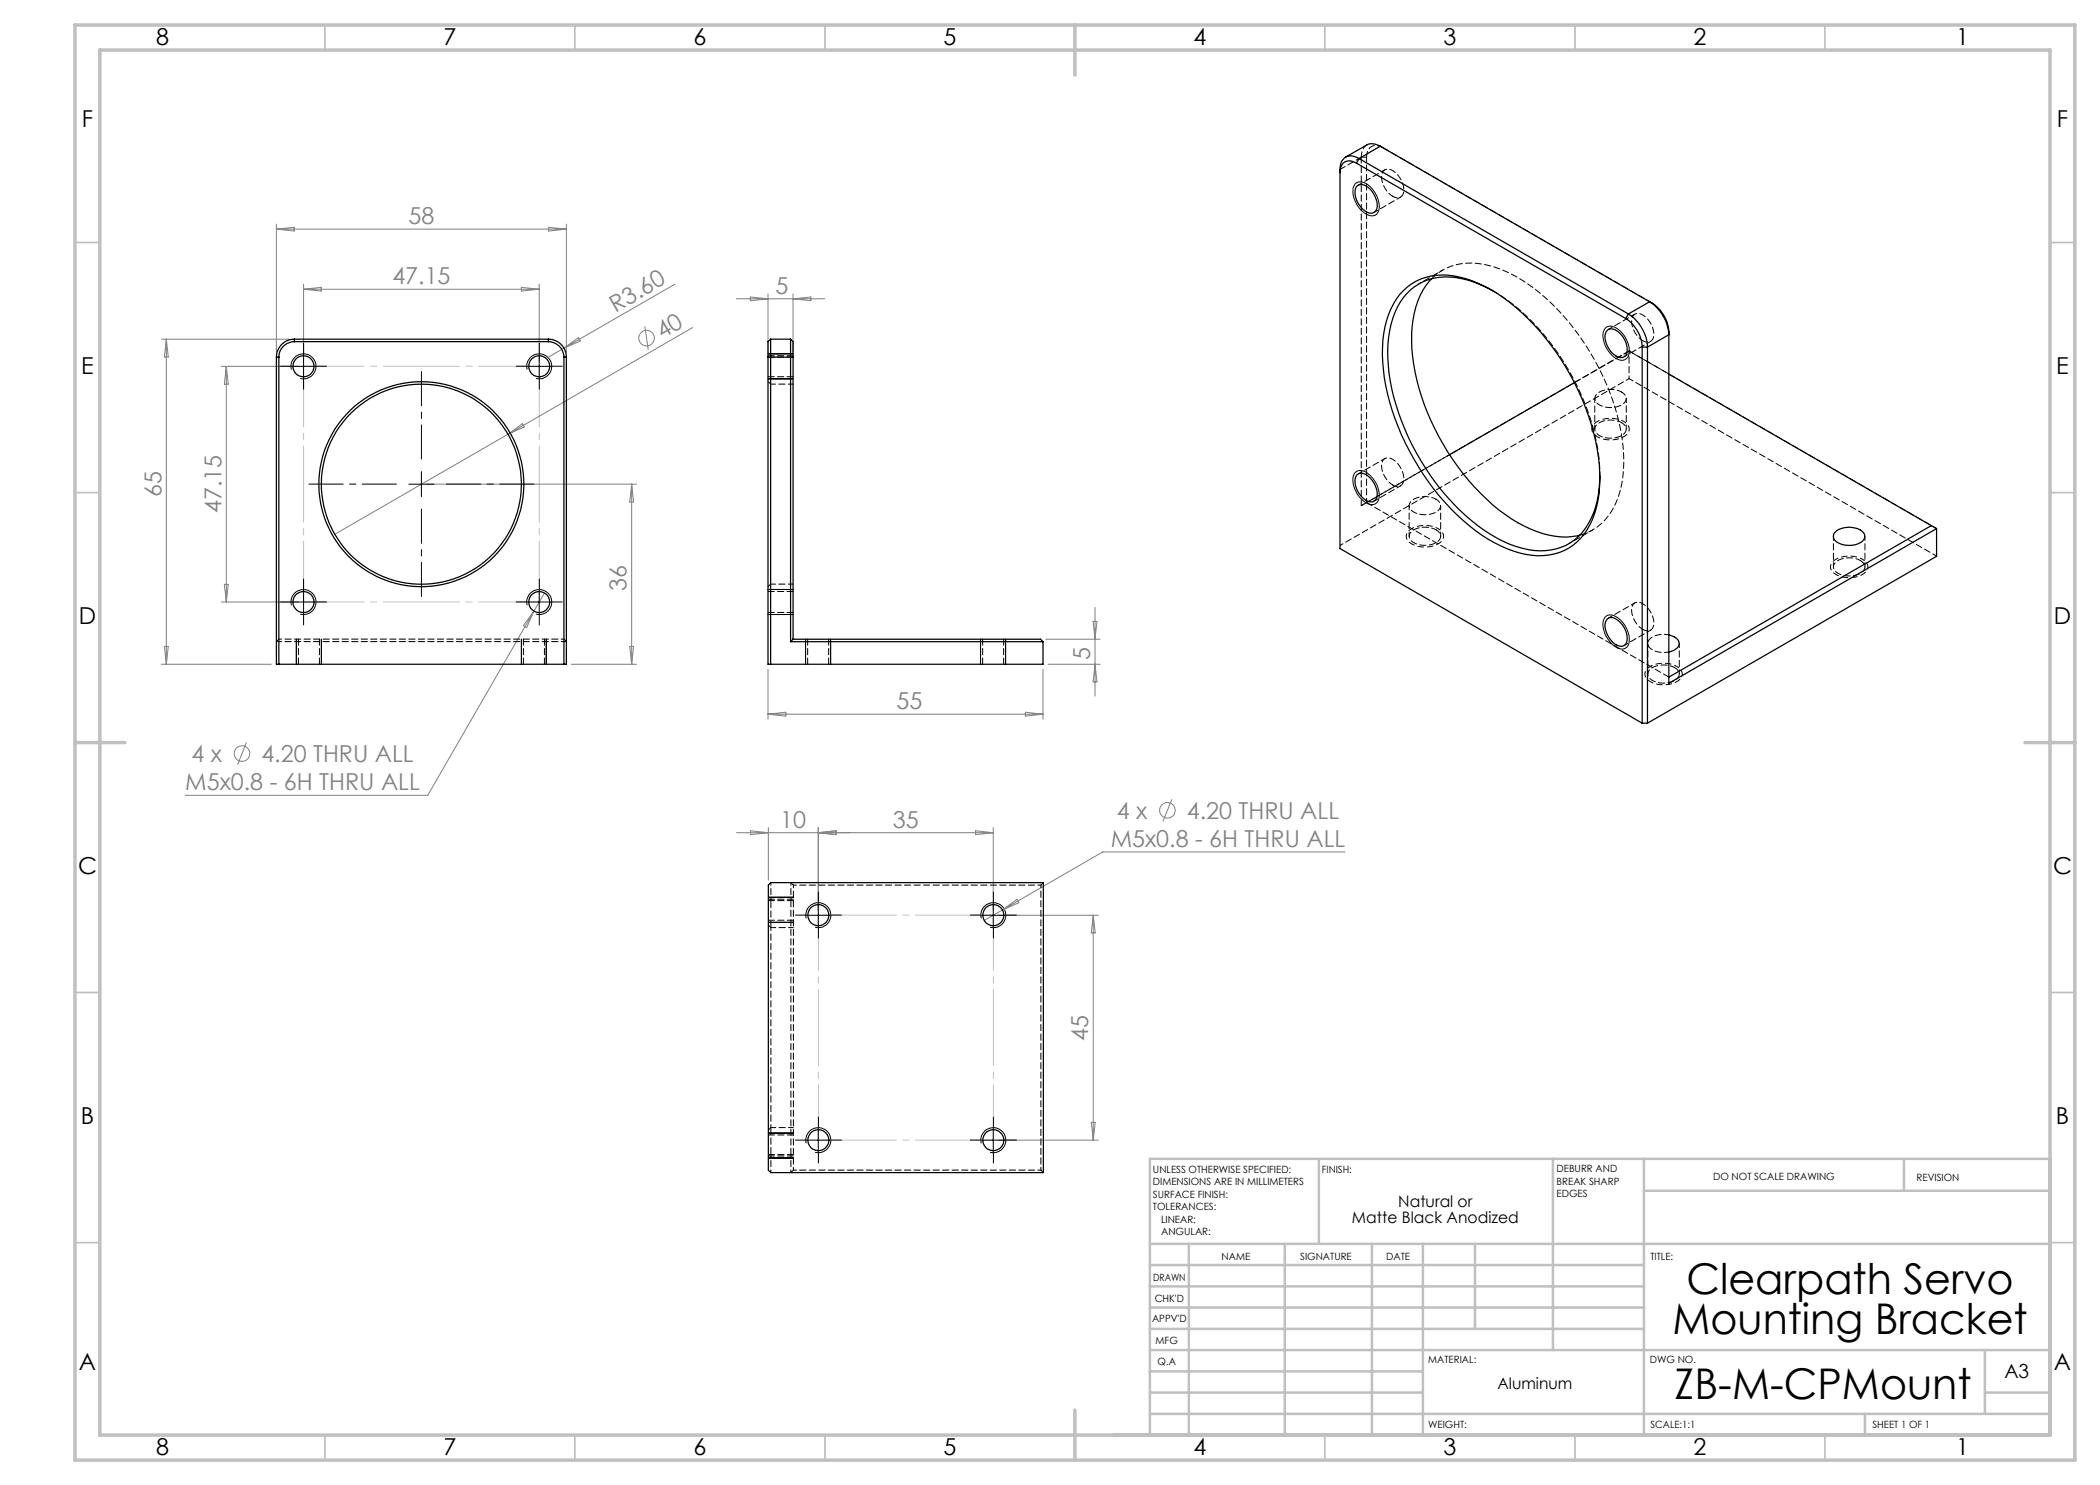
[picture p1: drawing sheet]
<svg xmlns="http://www.w3.org/2000/svg" width="420mm" height="297mm" viewBox="0 0 420 297" stroke-linecap="round" stroke-linejoin="round" font-family="sans-serif">
<g fill="none" stroke="#808080" stroke-width=".2">
<path d="M55.3 44.8v25.6M55.3 45.8h58M55.3 45.8l3.5-.3v.7zM60.7 56.8v15.5M60.7 57.9h47.1M60.7 57.9l3.5-.4v.7zM104.3 57.5l3.5 .4-3.5 .3zM107.8 56.8v15.5M109.7 45.5l3.6 .3-3.6 .4zM113.3 44.8v25.6M135 56.8l-22.2 12.8M147.2 59.8h17.8"/>
<path d="M150.1 59.4l3.5 .4-3.5 .3zM153.6 58.8v11.6M158.6 58.8v11.6M158.6 59.8l3.6-.4v.7zM32.3 67.8h25.6M33.3 67.8v65.1M33.3 67.8l.4 3.6h-.8zM44.3 73.3h15.4M45.3 73.3v47.1M45.3 73.3l.3 3.5h-.7zM112.8 69.6l-3.1 1.8M112.8 69.6l2.9-2.1 .4 .7z"/>
<path d="M129 65.3l.6 4.7M138.5 65.5l-36.9 21.4M85.3 96.8h42M101.6 86.9l-34.6 20M101.6 86.9l2.9-2.2 .3 .7zM126.3 96.8v36.1M126.3 96.8l.4 3.6h-.8zM44.9 116.9h.7l-.3 3.5zM108.9 118.6l-2.1 3.6M32.3 132.9h22M32.9 129.3h.8l-.4 3.6zM44.3 120.4h15.4"/>
<path d="M106.8 122.2l-21.3 36.9h-48.5M106.8 122.2l-1.5 3.3-.6-.4zM114.3 132.9h13M125.9 129.3h.8l-.4 3.6zM153.6 133.8v10M208.6 133.8v10M209.1 127.8h10.9M209.6 132.9h10.4M218.6 124.3h.8l-.4 3.5zM219 121.5v17.7M219 132.9l.4 3.5h-.8zM49.3 148.5l-1.8 4.4"/>
<path d="M153.6 142.8h55M153.6 142.8l3.6-.4v.8zM205.1 142.4l3.5 .4-3.5 .4zM234.4 159.8l-1.8 4.5M150.1 166.2l3.6 .3-3.6 .4zM153.7 165.5v10.5M163.7 166.5l3.5-.3v.7zM163.7 165.5v16.5M195.1 166.2l3.5 .3-3.5 .4zM198.6 166.5h-51.3M198.6 165.5v16.5M269 170.4h-48.4l-20.1 11.6"/>
<path d="M199.7 183.1h20M200.5 182l-3.7 2.1M200.5 182l2.9-2.1 .4 .6zM218.7 183.1v44.9M218.7 183.1l.3 3.5h-.7zM199.7 228h20M218.3 224.5h.7l-.3 3.5z"/>
<circle cx="129.3" cy="67.6" r="1.56"/>
<circle cx="48.4" cy="150.7" r="1.56"/>
<circle cx="233.5" cy="162.1" r="1.56"/>
</g>
<g fill="none" stroke="#000" stroke-width=".2">
<path d="M271.1 36.7a2.22 2.22 0 0 1 2.9 .6 5.1 5.1 0 0 1 1.6 5.1 1.67 1.67 0 0 1-2.7 .2 5.3 5.3 0 0 1-2.1-5.5zM58.2 73.3h5M58.3 73.9a2.5 2.5 0 0 1 2.2-3.1 2.5 2.5 0 0 1 2.7 2.7 2.5 2.5 0 0 1-3.2 2.2M60.7 70.8v5M105.3 73.3h5M105.4 73.9a2.49 2.49 0 0 1 2.2-3.1 2.49 2.49 0 0 1 2.7 2.7 2.49 2.49 0 0 1-3.1 2.2M107.8 70.8v5M153.6 70.8h5M153.6 75.8h5M321.1 65.6a2.18 2.18 0 0 1 3 .6 5.1 5.1 0 0 1 1.5 5.1 1.7 1.7 0 0 1-2.7 .2 5.6 5.6 0 0 1-2.3-5zM81.8 96.8h5M84.3 94.3v5"/>
<path d="M271.1 94.5a1.73 1.73 0 0 1 2.4 .1 5.5 5.5 0 0 1 2.3 5.1 1.47 1.47 0 0 1-2.3 1 5.3 5.3 0 0 1-2.7-5.8zM60.7 117.9v5M107.8 117.9v5M153.6 117.9h5M58.2 120.4h5M58.3 121.1a2.51 2.51 0 0 1 2.2-3.2 2.51 2.51 0 0 1 2.7 2.7 2.51 2.51 0 0 1-3.2 2.2M59.3 127.8v5.1M64.3 127.8v5.1M104.3 127.8v5.1M105.3 120.4h5M105.4 121.1a2.5 2.5 0 0 1 2.2-3.2 2.5 2.5 0 0 1 2.7 2.7 2.5 2.5 0 0 1-3.1 2.2M109.3 127.8v5.1"/>
<path d="M153.6 122.9h5M161.1 127.8v5.1M166.1 127.8v5.1M196.1 127.8v5.1M201.1 127.8v5.1M321.1 123.4a2.18 2.18 0 0 1 3 .6 5.1 5.1 0 0 1 1.5 5 1.67 1.67 0 0 1-2.7 .3 5.5 5.5 0 0 1-2.3-5.1zM153.7 179.5h5M153.7 184.5h5M161.1 183.1h5.1M161.3 183.7a2.5 2.5 0 0 1 2.1-3.2 2.5 2.5 0 0 1 2.8 2.8 2.5 2.5 0 0 1-3.2 2.2M163.7 180.5v5M196.1 183.1h5.1"/>
<path d="M196.3 183.7a2.5 2.5 0 0 1 2.1-3.2 2.5 2.5 0 0 1 2.8 2.8 2.5 2.5 0 0 1-3.2 2.2M198.6 180.5v5M153.7 226.6h5M153.7 231.6h5M161.1 228h5.1M161.3 228.7a2.5 2.5 0 0 1 2.2-3.1 2.5 2.5 0 0 1 2.7 2.7 2.5 2.5 0 0 1-3.2 2.2M163.7 225.5v5M196.1 228h5.1M196.3 228.7a2.5 2.5 0 0 1 2.2-3.1 2.5 2.5 0 0 1 2.7 2.7 2.5 2.5 0 0 1-3.2 2.2M198.6 225.5v5"/>
</g>
<path d="M324.8 84.3a5.5 5.5 0 0 0-6 .5 1.56 1.56 0 0 0 .7 2.6 5.5 5.5 0 0 0 5.9-.6 1.56 1.56 0 0 0-.6-2.5M287.6 105.7a5.5 5.5 0 0 0-6 .6 1.56 1.56 0 0 0 .7 2.5 5.5 5.5 0 0 0 6-.6 1.56 1.56 0 0 0-.7-2.5M372.5 111.8a5.5 5.5 0 0 0-6 .6 1.56 1.56 0 0 0 .7 2.5 5.5 5.5 0 0 0 6-.5 1.56 1.56 0 0 0-.7-2.6M335.4 133.3a5.5 5.5 0 0 0-6 .5 1.56 1.56 0 0 0 .7 2.5 5.5 5.5 0 0 0 6-.5 1.56 1.56 0 0 0-.7-2.5" fill="none" stroke="#000" stroke-width=".2" stroke-dasharray="1.3 .6" stroke-dashoffset=".7" stroke-linecap="butt"/>
<path d="M163.7 183h35M198.7 228h-35" fill="none" stroke="#c0c0c0" stroke-width=".2" stroke-dasharray="15.2 1.3 1.3 1.3" stroke-dashoffset="-.4"/>
<path d="M198.7 183v45M163.7 228v-45" fill="none" stroke="#c0c0c0" stroke-width=".2" stroke-dasharray="15.2 1.3 1.3 1.3" stroke-dashoffset="4.2"/>
<path d="M60.7 73.2v47.2M107.9 73.2h-47.2M60.7 120.4h47.2M107.9 120.4v-47.2" fill="none" stroke="#c0c0c0" stroke-width=".2" stroke-dasharray="15.2 1.3 1.3 1.3" stroke-dashoffset="3.1"/>
<g fill="none" stroke="#c0c0c0" stroke-width=".35">
<path d="M65 5v5M115 5v5M165 5v5M265 5v5M315 5v5M365 5v5M15 48.5h5M410 48.5h5M15 98.5h5M410 98.5h5M15 198.5h5M410 198.5h5"/>
<path d="M15 248.5h5M410 248.5h5M65 287v5M115 287v5M165 287v5M265 287v5M315 287v5M365 287v5"/>
</g>
<g fill="none" stroke="#c0c0c0" stroke-width=".5">
<path d="M263.8 231.8v17M310.6 231.8v38.2M328.8 231.8v55.2M328.8 238.2h81.2M380.8 231.8v6.4M410 231.8h-180v55.2M230 248.8h180M230 257.3h98.8M230 253h98.8M237.8 248.8v38.2M257 248.8v38.2M274.4 248.8v38.2"/>
<path d="M284.6 248.8v38.2M295 248.8v17M230 265.8h98.8M230 261.5h98.8M230 278.5h54.6M230 274.3h54.6M230 270h180M397 278.5h13M397 270v12.8M230 282.8h180M373 282.8v4.2"/>
</g>
<path d="M15 5h400v287h-400zM20 10h390v277h-390zM215 5v10M15 148.5h10M405 148.5h10M215 282v10" fill="none" stroke="#c0c0c0" stroke-width=".7"/>
<g fill="none" stroke="#000" stroke-width=".2" stroke-dasharray="15.2 1.3 1.3 1.3">
<path d="M58.2 73.2h-2.1M60.7 70.7v-2.1M60.7 75.7v2.1M63.2 73.2h2.1M105.4 73.2h-2.1M107.9 70.7v-2.1M107.9 75.7v2.1M110.4 73.2h2.1M60.7 117.9v-2.1M107.9 117.9v-2.1M58.2 120.4h-2.1M60.7 122.9v2.1"/>
<path d="M63.2 120.4h2.1M105.4 120.4h-2.1M107.9 122.9v2.1M110.4 120.4h2.1M161.2 183h-2.1M163.7 180.5v-2.1M163.7 185.5v2.1M166.2 183h2.1M196.2 183h-2.1M198.7 180.5v-2.1M198.7 185.5v2.1M201.2 183h2.1"/>
<path d="M161.2 228h-2.1M163.7 225.5v-2.1M163.7 230.5v2.1M166.2 228h2.1M196.2 228h-2.1M198.7 225.5v-2.1M198.7 230.5v2.1M201.2 228h2.1"/>
</g>
<path d="M79.3 96.8h-17.5M84.3 91.8v-17.5M89.3 96.8h17.5M84.3 101.8v17.5" fill="none" stroke="#000" stroke-width=".2" stroke-dasharray="15.2 1.3 1.3 1.3" stroke-dashoffset="8.4"/>
<g fill="none" stroke="#000" stroke-width=".25">
<path d="M271.3 32.6a1.99 1.99 0 0 0-2.3-.2 1.99 1.99 0 0 0-1 2.1M271.3 32.6l53.9 31.1M271.4 37.2a2.2 2.2 0 0 1 3 1.1 3.7 3.7 0 0 1 .8 3.8 1.3 1.3 0 0 1-2 .2 4.4 4.4 0 0 1-2-4.8zM271.8 31.7a2.27 2.27 0 0 0-3.7 1l-.1 1.2v75.8l60.4 34.9M271.8 31.7l53.9 31.1M271.8 31.7l-.5 .9M276 29.2a2.69 2.69 0 0 0-2.6-.2l-4.3 2.4M276 29.2l53.9 31.2M276 29.2l-4.2 2.5M280.7 58.1a11.6 11.6 0 0 1 11.2-2.7 28.8 28.8 0 0 1 13.8 8.4 49.7 49.7 0 0 1 14.2 29.2 21.1 21.1 0 0 1-2.4 12.9 11.1 11.1 0 0 1-12.4 5 29.7 29.7 0 0 1-15-9.2 49.9 49.9 0 0 1-13.4-27.8 21.2 21.2 0 0 1 2.6-14.1zM286.3 55.7a16.4 16.4 0 0 0-4 11 44.5 44.5 0 0 0 9.3 26.6 36.2 36.2 0 0 0 15.7 13 14 14 0 0 0 8.6 .7M298.5 58.1a17.4 17.4 0 0 0-11.7-2.5 11.4 11.4 0 0 0-8.6 9.2 32.3 32.3 0 0 0 1.6 18 47.1 47.1 0 0 0 18.3 24.1 18 18 0 0 0 12.1 3.1 10.9 10.9 0 0 0 8.5-7.5 21.1 21.1 0 0 0 1.3-7.2"/>
<path d="M55.3 71.4h.5M55.3 71.4v61.5h58v-61.5M55.8 71.4v61.5M58.9 68.3a3.1 3.1 0 0 0-3.1 3.1M58.9 67.8a3.6 3.6 0 0 0-3.6 3.6M58.9 67.8h50.8M58.9 68.3h50.8M58.9 67.8v.5M109.7 68.3a3.1 3.1 0 0 1 3.1 3.1M109.7 67.8a3.6 3.6 0 0 1 3.6 3.6M109.7 67.8v.5M112.8 71.4h.5"/>
<path d="M112.8 71.4v61.5M153.6 71.4v61.5h55v-4.6M153.6 71.4h5M154.1 67.8v65.1M154.1 67.8l-.5 .5v3.1M154.1 67.8h4M158.1 67.8l.5 .5v3.1M158.1 67.8v60.5M158.6 71.4v56.4M314.9 76.5l-25 14.4M321.5 66.1a1.84 1.84 0 0 1 2.5 .6 4.2 4.2 0 0 1 1.2 4.2 1.36 1.36 0 0 1-2 .3 4.6 4.6 0 0 1-2.1-4.5zM325.2 63.7a7.3 7.3 0 0 1 3.2 5.7"/>
<path d="M325.7 62.8a8.5 8.5 0 0 1 3.8 6.6M325.7 62.8l-.5 .9M328.4 69.4h1.1M328.4 69.4v75.2M329.5 69.4v75.2M329.9 60.4a8.4 8.4 0 0 1 3.9 6.6l-4.3 2.4M329.9 60.4a7.3 7.3 0 0 1 3.9 6v70.3l53.5-31M329.9 60.4l-4.2 2.4M333.8 74.8l52.5 30.3M271.4 94.9a2.2 2.2 0 0 1 3 1.1 3.7 3.7 0 0 1 .8 3.8 1.27 1.27 0 0 1-2 .3 4.4 4.4 0 0 1-2-4.9zM367.1 106.4a4.4 4.4 0 0 1 5.6 .1 1.38 1.38 0 0 1-.9 2.2 4.5 4.5 0 0 1-4.9-.7 1.21 1.21 0 0 1 .2-1.6zM386.3 105.1l-52.5 30.3"/>
<path d="M386.3 105.1l1 .6M387.3 105.7v5.6l-57.8 33.3M158.1 128.3h50.5M158.6 127.8l-.5 .5M158.6 127.8h49.5l.5 .5M321.5 123.8a1.58 1.58 0 0 1 2.1 .3 4.3 4.3 0 0 1 1.6 4.6 1.36 1.36 0 0 1-2 .3 4.7 4.7 0 0 1-2.1-4.5zM333.8 127a2.05 2.05 0 0 1 2 1.9 2.56 2.56 0 0 1-2 1.5M328.4 144.6h1.1M154.2 176.5h54.5v58h-54.5l-.5-.5v-57z"/>
<circle cx="60.7" cy="73.3" r="2.1"/>
<circle cx="107.8" cy="73.3" r="2.1"/>
<circle cx="84.3" cy="96.8" r="20.5"/>
<circle cx="84.3" cy="96.8" r="20"/>
<circle cx="60.7" cy="120.4" r="2.11"/>
<circle cx="107.8" cy="120.4" r="2.11"/>
<circle cx="163.7" cy="183" r="2.11"/>
<circle cx="198.7" cy="183" r="2.11"/>
<circle cx="163.7" cy="228.1" r="2.11"/>
<circle cx="198.7" cy="228.1" r="2.11"/>
</g>
<path d="M273.3 31.4h-1M154.1 71.4h4M154.2 180.1h4M158.2 230.9h-4" fill="none" stroke="#000" stroke-width=".2" stroke-dasharray="1.3 .6" stroke-dashoffset=".5"/>
<g fill="none" stroke="#000" stroke-width=".2" stroke-dasharray="1.3 .6">
<path d="M276.6 29.5l53.9 31.1M276.6 29.5l-.5-.3M298.8 58.3l-.3-.2M298.8 58.3l-.6-.3M55.8 71.4h-.5M58.9 68.3v-.5M109.7 68.3v-.5M112.8 71.4h.5M153.6 75.3h5M154.1 71.4h-.5M158.6 71.4h-.5M158.6 71.1h-5"/>
<path d="M325.8 70.2l-10.9 6.3M325.8 70.2h.1M320 95.6v-.6M158.6 118.3h-5M316 107a11.5 11.5 0 0 0 8.1-9 32.2 32.2 0 0 0-1.6-18 48.2 48.2 0 0 0-17.1-23.3 20 20 0 0 0-12.2-4.1 10.3 10.3 0 0 0-6.9 3.1M59.7 127.8v5M63.9 132.8v-5M104.7 127.8v5M108.9 132.8v-5M153.6 122.5h5M161.5 127.8v5M165.7 132.8v-5"/>
<path d="M196.5 127.8v5M200.7 132.8v-5M333.8 135.4l-60.5-34.9M158.7 179.8h-5M153.7 184h5M154.2 180.1h-.5M158.2 180.1v50.8M158.7 180.1h-.5M153.7 231.2h5M154.2 230.9h-.5M158.7 230.9h-.5M158.7 227h-5"/>
</g>
<g fill="none" stroke="#000" stroke-width=".2" stroke-dasharray="1.3 .6" stroke-dashoffset=".4">
<path d="M277 34l-5.3 3M274.8 42.5l5.3-3.1M154.1 76.8l-.5-.5M319 79.7v6.1M324.8 71.3l5.3-3M325.8 70.2l61.5 35.5M327 62.8l-5.3 3.1M277 91.7l-5.3 3.1M325.3 85.8v-6.1M153.6 117.3l.5-.5M273.3 100.5v-69.1M274.8 100.2l5.3-3"/>
<path d="M281.8 101.1v6.2M288.1 107.3v-6.2M366.7 107.3v6.1M373 113.4v-6.1M387.3 111.2l-61.5-35.5M55.3 128.3l.5-.5M113.3 128.3l-.5-.5M324.8 129.1l5.3-3.1M327 120.6l-5.3 3M329.6 128.7v6.1M333.8 130.4a3.9 3.9 0 0 1-4.2-1.3 1.48 1.48 0 0 1 1.1-1.8l1.6-.4 1.5 .1M335.9 134.8v-6.1"/>
<path d="M158.2 176.5l.5 .5M208.7 176.5l-.5 .5M154.2 185.5l-.5-.5M153.7 226l.5-.5M158.2 234.5l.5-.5M208.7 234.5l-.5-.5"/>
</g>
<g fill="none" stroke="#000" stroke-width=".2" stroke-dasharray="1.3 .6" stroke-dashoffset=".3">
<path d="M278.5 39.3a1.4 1.4 0 0 0 1.7 0 1.4 1.4 0 0 0 .6-1.6 4.5 4.5 0 0 0-3.1-3.9 1.36 1.36 0 0 0-1.4 1.8 5 5 0 0 0 2.2 3.7M158.6 76.8h-4.5M324.3 78.4a1.4 1.4 0 0 1 1 1.4 1.4 1.4 0 0 1-1.2 1.3 4.5 4.5 0 0 1-4.9-.7 1.37 1.37 0 0 1 .9-2.1 5 5 0 0 1 4.2 .1M328.5 68.1a1.4 1.4 0 0 0 1.7 .1 1.4 1.4 0 0 0 .6-1.6 4.5 4.5 0 0 0-3.1-3.9 1.36 1.36 0 0 0-1.4 1.8 5 5 0 0 0 2.2 3.6M278.5 97a1.4 1.4 0 0 0 1.7 .1 1.4 1.4 0 0 0 .6-1.6 4.5 4.5 0 0 0-3.1-3.9 1.36 1.36 0 0 0-1.4 1.8 5 5 0 0 0 2.2 3.6M287.2 99.8a1.4 1.4 0 0 1 .9 1.5 1.4 1.4 0 0 1-1.1 1.2 4.5 4.5 0 0 1-4.9-.6 1.37 1.37 0 0 1 .9-2.2 5 5 0 0 1 4.2 .1M320 95.3a45 45 0 0 0-9.3-25.9 40.4 40.4 0 0 0-11.9-11.1M324.3 84.5a1.4 1.4 0 0 1 1 1.5 1.4 1.4 0 0 1-1.2 1.2 4.5 4.5 0 0 1-4.9-.6 1.37 1.37 0 0 1 .9-2.2 5 5 0 0 1 4.2 .1M154.1 116.8h4.5M287.2 106a1.4 1.4 0 0 1 .9 1.4 1.4 1.4 0 0 1-1.1 1.3 4.5 4.5 0 0 1-4.9-.7 1.37 1.37 0 0 1 .9-2.1 5 5 0 0 1 4.2 .1M372.1 112.1a1.4 1.4 0 0 1 .9 1.4 1.4 1.4 0 0 1-1.2 1.3 4.5 4.5 0 0 1-4.8-.7 1.37 1.37 0 0 1 .8-2.1 5 5 0 0 1 4.3 .1M328.5 125.9a1.4 1.4 0 0 0 1.7 .1 1.4 1.4 0 0 0 .6-1.7 4.5 4.5 0 0 0-3.1-3.9 1.36 1.36 0 0 0-1.4 1.9 5 5 0 0 0 2.2 3.6"/>
<path d="M334.9 133.5a1.4 1.4 0 0 1 1 1.4 1.4 1.4 0 0 1-1.2 1.3 4.5 4.5 0 0 1-4.9-.7 1.37 1.37 0 0 1 .9-2.1 5 5 0 0 1 4.2 .1M158.7 185.5h-4.5M154.2 225.5h4.5"/>
</g>
<path d="M288.5 54l-4.7 2.8M325.8 75.7v-5.5M313.8 108.7l4.7-2.7M112.8 127.8h-57M158.2 176.5v3.6M158.7 177h49.5M158.7 177v57M208.2 177v57M154.2 180.1v-3.6M154.2 234.5v-3.6M158.2 230.9v3.6M208.2 234h-49.5" fill="none" stroke="#000" stroke-width=".2" stroke-dasharray="1.3 .6" stroke-dashoffset=".7"/>
<path d="M273.4 29a2.66 2.66 0 0 0-1.1 2.4M272.3 101.1l53.5-30.9M55.3 128.3h58" fill="none" stroke="#000" stroke-width=".2" stroke-dasharray="1.3 .6" stroke-dashoffset=".2"/>
<path d="M268 33.9l4.3-2.5M272.3 31.4v69.7M273.3 31.4a2 2 0 0 1 1-2.1 2 2 0 0 1 2.3 .2" fill="none" stroke="#000" stroke-width=".2" stroke-dasharray="1.3 .6" stroke-dashoffset=".1"/>
<path d="M289.9 90.9l-16.6 9.6M268 109.1l57.8-33.4M272.3 101.1l1-.6M154.2 225.5v-40" fill="none" stroke="#000" stroke-width=".2" stroke-dasharray="1.3 .6" stroke-dashoffset=".6"/>
<path d="M333.8 74.8l-8-4.6" fill="none" stroke="#000" stroke-width=".2" stroke-dasharray="1.3 .6" stroke-dashoffset="-.1"/>
<path d="M154.2 185.5v-5.4M154.2 230.9v-5.4" fill="none" stroke="#000" stroke-width=".2" stroke-dasharray="1.3 .6" stroke-dashoffset="-.2"/>
<g font-size="8.5">
<text x="337.3" y="258.8">Clearpath Servo</text>
<text x="334.5" y="266.9">Mounting Bracket</text>
<text x="334.9" y="279.7">ZB-M-CPMount</text>
</g>
<g font-size="4.7">
<text x="31.2" y="9">8</text>
<text x="88.7" y="9">7</text>
<text x="138.7" y="9">6</text>
<text x="188.7" y="9">5</text>
<text x="238.7" y="9">4</text>
<text x="288.7" y="9">3</text>
<text x="338.7" y="9">2</text>
<text x="391.2" y="9">1</text>
<text x="16.4" y="25.5">F</text>
<text x="411.4" y="25.5">F</text>
<text x="16.3" y="74.7">E</text>
<text x="411.3" y="74.7">E</text>
<text x="15.8" y="124.7">D</text>
<text x="410.8" y="124.7">D</text>
<text x="15.6" y="174.7">C</text>
<text x="410.6" y="174.7">C</text>
<text x="16.2" y="224.7">B</text>
<text x="411.2" y="224.7">B</text>
<text x="15.8" y="274">A</text>
<text x="410.8" y="274">A</text>
<text x="31.2" y="291">8</text>
<text x="88.7" y="291">7</text>
<text x="138.7" y="291">6</text>
<text x="188.7" y="291">5</text>
<text x="238.7" y="291">4</text>
<text x="288.7" y="291">3</text>
<text x="338.7" y="291">2</text>
<text x="391.2" y="291">1</text>
</g>
<g font-size="4.7" fill="#808080">
<text x="81.7" y="44.8">58</text>
<text x="78.5" y="56.8">47.15</text>
<text x="155.1" y="58.7">5</text>
<text x="123.1" y="62.5" transform="rotate(-30 123.1 62.5)">R3.60</text>
<text x="132.4" y="67.8" transform="rotate(-30 132.4 67.8)">40</text>
<text x="32.3" y="99.4" transform="rotate(-90 32.3 99.4)">65</text>
<text x="44.3" y="102.6" transform="rotate(-90 44.3 102.6)">47.15</text>
<text x="125.3" y="118.2" transform="rotate(-90 125.3 118.2)">36</text>
<text x="218" y="132.1" transform="rotate(-90 218 132.1)">5</text>
<text x="179.3" y="141.8">55</text>
<text x="38.3" y="152.4">4 x</text>
<text x="52.3" y="152.4">4.20 THRU ALL</text>
<text x="37.1" y="158">M5x0.8 - 6H THRU ALL</text>
<text x="156" y="165.5">10</text>
<text x="178.6" y="165.5">35</text>
<text x="223.4" y="163.8">4 x</text>
<text x="237.4" y="163.8">4.20 THRU ALL</text>
<text x="222.1" y="169.4">M5x0.8 - 6H THRU ALL</text>
<text x="217.7" y="208.1" transform="rotate(-90 217.7 208.1)">45</text>
</g>
<text font-size="3.9" x="400.9" y="275.5">A3</text>
<g font-size="3.2">
<text x="270.4" y="244.6">Matte Black Anodized</text>
<text x="279.7" y="241.4">Natural or</text>
<text x="299.5" y="277.9">Aluminum</text>
</g>
<g font-size="2">
<text x="230.6" y="234.6">UNLESS OTHERWISE SPECIFIED:</text>
<text x="230.6" y="237.1">DIMENSIONS ARE IN MILLIMETERS</text>
<text x="230.6" y="239.6">SURFACE FINISH:</text>
<text x="264.4" y="234.6">FINISH:</text>
<text x="311.3" y="234.5">DEBURR AND</text>
<text x="311.3" y="237">BREAK SHARP</text>
<text x="311.3" y="239.5">EDGES</text>
<text x="342.6" y="236">DO NOT SCALE DRAWING</text>
<text x="383.3" y="236.2">REVISION</text>
<text x="230.6" y="242.1">TOLERANCES:</text>
<text x="232.2" y="244.6">LINEAR:</text>
<text x="232.2" y="247.1">ANGULAR:</text>
<text x="244.3" y="252">NAME</text>
<text x="260" y="251.9">SIGNATURE</text>
<text x="277.2" y="251.9">DATE</text>
<text x="330.1" y="251.9">TITLE:</text>
<text x="230.6" y="256.1">DRAWN</text>
<text x="230.9" y="260.3">CHK'D</text>
<text x="230.4" y="264.4">APPV'D</text>
<text x="231.1" y="268.8">MFG</text>
<text x="231.5" y="273">Q.A</text>
<text x="285.6" y="272.5">MATERIAL:</text>
<text x="330" y="272.5">DWG NO.</text>
<text x="285.6" y="285.5">WEIGHT:</text>
<text x="330.1" y="285.6">SCALE:1:1</text>
<text x="374.5" y="285.6">SHEET 1 OF 1</text>
</g>
</svg>
